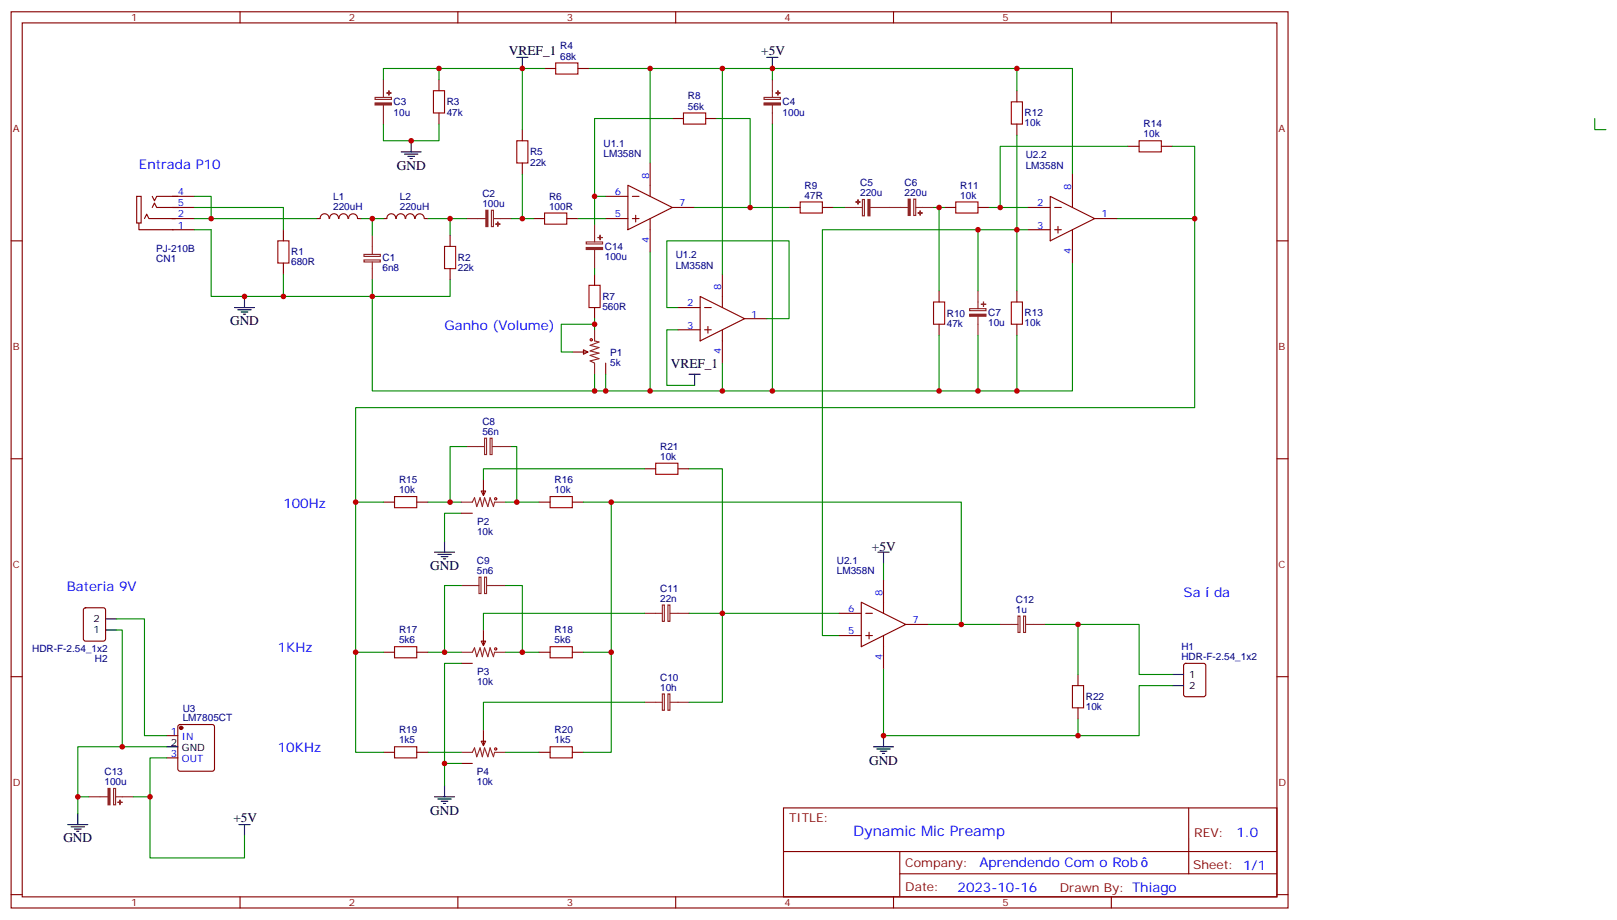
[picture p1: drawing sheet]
<svg xmlns="http://www.w3.org/2000/svg" width="513mm" height="292mm" viewBox="0 0 513 292" stroke-linecap="round" stroke-linejoin="round" font-family="sans-serif">
<g fill="none" stroke="#870000" stroke-width=".35">
<path d="M3.5 3.7h405.4v284.4h-405.4zM7.1 7.3h398.2v277.3h-398.2zM76.2 3.7v3.6M145.3 3.7v3.6M214.5 3.7v3.6M283.6 3.7v3.6M352.8 3.7v3.6M139.3 25.3v3.5M139.3 35.8v3.6M172.9 21.7h3.5M183.4 21.7h3.6M213.4 37.6h3.6"/>
<path d="M224 37.6h3.5M322.8 28.8v3.5M322.8 39.4v3.5M165.8 41.1v3.6M165.8 51.7v3.5M199.3 58.8l14.1 7-14.1 7.1zM206.4 51.7v10.6M340.4 55.2v10.6M358.1 46.4h3.5M368.7 46.4h3.5M3.5 76.4h3.6M43.4 62.3h1.4v8.5h-1.4z"/>
<path d="M44.1 70.8v2.1h10.9M45.9 69.4l.7-1.5 .7 1.5h8.4M48.3 62.3l.7 1.4 .7-1.4h6.7M48.3 65.8l.7-1.4 .7 1.4h7.1M54.7 69.4h7M54.7 62.3h7M54.7 65.8h7M54.7 72.9h7M90 72.9v3.5M100.5 69.4h1.1M101.6 69.3a1.41 1.41 0 0 1 1.4-1.5 1.41 1.41 0 0 1 1.5 1.5M104.6 69.3a1.41 1.41 0 0 1 1.4-1.5 1.41 1.41 0 0 1 1.4 1.5"/>
<path d="M107.6 69.3a1.41 1.41 0 0 1 1.4-1.5 1.41 1.41 0 0 1 1.4 1.5M110.7 69.3a1.41 1.41 0 0 1 1.4-1.5 1.41 1.41 0 0 1 1.4 1.5M113.6 69.4h1.1M121.7 69.4h1.1M122.8 69.3a1.41 1.41 0 0 1 1.4-1.5 1.41 1.41 0 0 1 1.4 1.5M125.8 69.3a1.41 1.41 0 0 1 1.4-1.5 1.41 1.41 0 0 1 1.4 1.5M128.8 69.3a1.41 1.41 0 0 1 1.4-1.5 1.41 1.41 0 0 1 1.4 1.5M131.8 69.3a1.41 1.41 0 0 1 1.4-1.5 1.41 1.41 0 0 1 1.4 1.5M134.8 69.4h1M142.9 74.6v3.6M169.3 69.4h3.6M179.9 69.4h3.5"/>
<path d="M192.3 69.4h7M192.3 62.3h7M200.7 69.4h2.1M200.7 62.3h2.1M201.8 68.3v2.1M206.4 69.4v10.5M213.4 65.8h7.1M250.5 65.8h3.5M261.1 65.8h3.5M299.9 65.8h3.5M310.4 65.8h3.6M326.3 65.8h7.1"/>
<path d="M326.3 72.9h7.1M333.4 62.3l14.1 7.1-14.1 7zM334.8 65.8h2.1M334.8 72.9h2.1M335.8 71.8v2.1M340.4 72.9v10.6M347.5 69.4h7M405.3 76.4h3.6M90 83.5v3.5M142.9 85.2v3.6M188.7 87v3.5M188.7 97.6v3.5"/>
<path d="M215.2 97.6h7M222.2 94.1l14.2 7-14.2 7.1zM223.7 97.6h2.1M229.3 87v10.6M298.1 92.3v3.5M322.8 92.3v3.5M181.7 111.7h4.9M185.2 111l1.4 .7-1.4 .7zM192.3 115.2v3.5M215.2 104.6h7M223.7 104.6h2.1M224.7 103.6v2.1"/>
<path d="M229.3 104.6v10.6M236.4 101.1h7M298.1 102.9v3.5M322.8 102.9v3.5M3.5 145.6h3.6M121.7 159.3h3.5M132.3 159.3h3.5M152.8 155.8h1.4l-.7 1.4zM153.5 152.3v4.9M171.1 159.3h3.5M181.7 159.3h3.5M204.6 148.7h3.5"/>
<path d="M215.2 148.7h3.5M405.3 145.6h3.6M146.4 162.8h3.5M26.7 193l.5-.2h5.6l.7 .5v9.4l-.4 .7h-5.9l-.7-.5v-9.4zM153.5 199.9v4.9M266.3 194.6h7.1M273.4 191.1l14.1 7-14.1 7.1zM274.8 194.6h2.1M280.5 184v10.6M287.5 198.1h7.1M3.5 214.7h3.6M121.7 206.9h3.5"/>
<path d="M132.3 206.9h3.5M146.4 210.5h3.5M152.8 203.4h1.4l-.7 1.4zM171.1 206.9h3.5M181.7 206.9h3.5M266.3 201.6h7.1M274.8 201.6h2.1M275.9 200.6v2.1M280.5 201.6v10.6M342.2 214v3.5M375.9 210.7l.5-.2h5.7l.6 .4 .1 9.4-.5 .7-5.9 .1-.6-.5-.1-9.4zM405.3 214.7h3.6"/>
<path d="M52.9 233.4h3.5M56.7 230.1l.4-.2h10.3l.5 .2 .2 .5v13.4l-.2 .5-.5 .2h-10.3l-.4-.2-.3-.5v-13.4zM121.7 238.7h3.5M132.3 238.7h3.5M152.8 235.2h1.4l-.7 1.4zM153.5 231.6v5M171.1 238.7h3.5M181.7 238.7h3.5M342.2 224.6v3.5M52.9 240.5h3.5M146.4 242.2h3.5M248.7 256.3h156.6v28.3h-156.6z"/>
<path d="M377.3 256.4v20.8M248.7 270.2h156.5M285.6 277.2h119.6M285.6 270.2v14.1M3.5 283.8h3.6M76.2 284.6v3.5M145.3 284.6v3.5M214.5 284.6v3.5M283.6 284.6v3.5M352.8 284.6v3.5M405.3 283.8h3.6"/>
</g>
<g fill="none" stroke="#8c2424" stroke-width=".35">
<path d="M119.1 30.9h5.1v.6h-5.1zM121.7 25.3v5.6M121.7 33.4v6M242.5 30.9h5.2v.6h-5.2zM245.2 25.3v5.6M245.2 33.4v6M118.2 74.6v6M148.2 69.4h6M156 66.7h.6v5.2h-.6zM156.6 69.4h5.7M186.1 76.8h5.2v.6h-5.2zM188.7 71.1v5.7"/>
<path d="M188.7 79.2v6M268.1 65.8h5.7M273.8 63.3h.6v5.2h-.6zM276.2 65.8h12M290.1 63.2h.6v5.2h-.6zM290.7 65.8h5.6M115.5 80.7h5.2v.7h-5.2zM115.5 82.5h5.2v.6h-5.2zM118.2 83.1v5.7M307.8 97.9h5.2v.7h-5.2zM310.4 92.3v5.6M188.7 104.6v3.6l1.4 .3-2.8 1.1 2.8 .7-2.8 1 2.8 .7-2.8 .7 2.8 1.1-2.8 .7 1.4 .7v3.5"/>
<path d="M310.4 100.4v6M153.8 139h.6v5.2h-.6zM155.6 139h.6v5.2h-.6zM146.4 159.3h3.5l.7-1.4 .7 2.8 1.1-2.8 .7 2.8 .7-2.8 1.1 2.8 .7-2.8 1 2.8 .4-1.4h3.5M148.2 141.7h5.6M156.3 141.7h6M146.4 185.8h5.6M152 183.1h.7v5.2h-.7zM153.8 183.1h.6v5.2h-.6zM154.5 185.8h6M204.6 194.6h5.7M210.3 191.9h.6v5.2h-.6z"/>
<path d="M212 191.9h.7v5.2h-.7zM212.7 194.6h6M317.5 198.1h5.6M323.1 195.5h.7v5.2h-.7zM324.9 195.5h.6v5.2h-.6zM325.6 198.1h6M146.4 206.9h3.5l.7-1.4 .7 2.9 1.1-2.9 .7 2.9 .7-2.9 1.1 2.9 .7-2.9 1 2.9 .4-1.5h3.5M146.4 238.7h3.5l.7-1.4 .7 2.8 1.1-2.8 .7 2.8 .7-2.8 1.1 2.8 .7-2.8 1 2.8 .4-1.4h3.5M204.6 222.8h5.7M210.3 220.2h.6v5.2h-.6zM212 220.2h.7v5.2h-.7zM212.7 222.8h6"/>
<path d="M28.2 252.8h6M36.1 250.2h.6v5.1h-.6zM36.7 252.8h5.6"/>
</g>
<g fill="none" stroke="#a10000" stroke-width=".35">
<path d="M176.4 20h7v3.5h-7zM137.6 28.8h3.5v7h-3.5zM217 35.8h7v3.6h-7zM321 32.3h3.6v7.1h-3.6zM164 44.7h3.6v7h-3.6zM361.6 44.7h7.1v3.5h-7.1zM88.2 76.4h3.5v7.1h-3.5zM141.1 78.2h3.5v7h-3.5zM172.9 67.6h7v3.5h-7zM254 64.1h7.1v3.5h-7.1zM303.4 64.1h7v3.5h-7zM187 90.5h3.5v7.1h-3.5z"/>
<path d="M296.3 95.8h3.6v7.1h-3.6zM321 95.8h3.6v7.1h-3.6zM125.2 157.6h7.1v3.5h-7.1zM174.6 157.6h7.1v3.5h-7.1zM208.1 147h7.1v3.5h-7.1zM125.2 205.2h7.1v3.5h-7.1zM174.6 205.2h7.1v3.5h-7.1zM340.4 217.5h3.6v7.1h-3.6zM125.2 236.9h7.1v3.6h-7.1zM174.6 236.9h7.1v3.6h-7.1z"/>
<circle cx="187.7" cy="107.8" r=".35"/>
<circle cx="157.3" cy="158.3" r=".35"/>
<circle cx="157.3" cy="205.9" r=".35"/>
<circle cx="157.3" cy="237.6" r=".35"/>
</g>
<g fill="none" stroke="#000" stroke-width=".35">
<path d="M164 18.2h3.6M165.8 18.2v3.5M243.4 18.2h3.5M245.2 18.2v3.5M127.4 48.2h6.3M128.4 48.9h4.2M129.5 49.6h2.1M130.2 50.3h.7M130.5 44.7v3.5M74.4 97.6h6.4M75.5 98.3h4.2M76.6 99h2.1"/>
<path d="M77.3 99.7h.7M77.6 94.1v3.5M218.7 118.7h3.5M220.5 118.7v3.6M137.9 175.2h6.4M139 175.9h4.2M140.1 176.6h2.1M140.8 177.3h.7M141.1 171.7v3.5M278.7 175.2h3.5M280.5 175.2v3.5M33.5 199.9h3.5"/>
<path d="M33.5 196.4h3.5M372.2 214h3.5M372.2 217.5h3.5M52.9 236.9h3.5M277.3 236.9h6.3M278.3 237.6h4.3M279.4 238.3h2.1M280.1 239h.7M280.5 233.4v3.5M24.7 258.1v3.5M137.9 252.8h6.4M139 253.5h4.2"/>
<path d="M140.1 254.2h2.1M140.8 254.9h.7M141.1 249.3v3.5M21.5 261.6h6.4M22.6 262.3h4.2M23.6 263h2.2M24.3 263.7h.7M75.8 261.6h3.6M77.6 261.6v3.5"/>
</g>
<g fill="none" stroke="#008700" stroke-width=".35">
<path d="M121.7 39.4v5.3h17.6v-5.3M139.3 21.7v3.6M165.8 21.7h-44.1v3.6M172.9 21.7h-7.1v19.4M187 21.7h19.4v30M206.4 21.7h38.8v3.6M213.4 37.6h-24.7v24.7h3.6M227.5 37.6h10.6v28.2h-17.6M229.3 21.7v65.3M245.2 39.4v84.6h-38.8M245.2 21.7h95.2v33.5M322.8 21.7v7.1"/>
<path d="M506.2 37.6v3.5h3.6M165.8 55.2v14.2M322.8 42.9v49.4M358.1 46.4h-40.6v19.4M372.2 46.4h7v23h-24.7M61.7 72.9h5.3v21.2h51.2v-5.3M61.7 65.8h28.3v7.1M61.7 62.3h5.3v7.1M61.7 69.4h38.8M114.7 69.4h7M118.2 69.4v5.2M135.8 69.4h12.4"/>
<path d="M142.9 69.4v5.2M162.3 69.4h7M183.4 69.4h8.9M188.7 62.3v8.8M206.4 79.9v44.1h-17.7v-5.3M238.1 65.8h12.4M264.6 65.8h3.5M296.3 65.8h3.6M298.1 65.8v26.5M310.4 72.9h-49.3v128.7h5.2M314 65.8h12.3M326.3 72.9h-15.9v19.4"/>
<path d="M379.2 69.4v59.9h-266.3v30M90 87v7.1M142.9 88.8v5.3h-24.7v29.9h70.5M188.7 85.2v1.8M215.2 97.6h-3.5v-21.2h38.8v24.7h-7.1M340.4 83.5v40.5h-95.2M188.7 102.9h-10.5v8.8h3.5M188.7 101.1v3.5M192.3 118.7v5.3M215.2 104.6h-3.5v17.7h8.8M229.3 115.2v8.8M298.1 106.4v17.6"/>
<path d="M310.4 106.4v17.6M322.8 106.4v17.6M121.7 159.3h-8.8v79.4h8.8M135.8 159.3h10.6M148.2 141.7h-5.3v17.6M160.5 159.3h10.6M162.3 141.7h1.7v17.6M185.2 159.3h8.8v79.4h-8.8M194 159.3h111.2v38.8h-10.6M204.6 148.7h-51.1v3.6M218.7 148.7h10.6v74.1h-10.6M146.4 162.8h-5.3v8.9"/>
<path d="M280.5 178.7v5.3M37 199.9h1.8v37h14.1M37 196.4h8.9v37h7M146.4 185.8h-5.3v21.1M160.5 185.8h5.3v21.1M204.6 194.6h-51.1v5.3M218.7 194.6h47.6M305.2 198.1h12.3M331.6 198.1h10.6v15.9M342.2 198.1h19.4v15.9h10.6M112.9 206.9h8.8M135.8 206.9h10.6"/>
<path d="M146.4 210.5h-5.3v38.8M160.5 206.9h10.6M185.2 206.9h8.8M280.5 212.2v21.2h61.7M372.2 217.5h-10.6v15.9h-19.4v-5.3M38.8 236.9h-14.1v21.2M135.8 238.7h10.6M160.5 238.7h10.6M204.6 222.8h-51.1v8.8M24.7 252.8h3.5M42.3 252.8h5.3M52.9 240.5h-5.3v31.7h30v-7.1"/>
<path d="M141.1 242.2h5.3"/>
</g>
<g fill="#8c2424" stroke="#8c2424" stroke-width=".35">
<path d="M154.2 66.7h.7v5.2h-.7z"/>
<path d="M158 70.4v1.4z"/>
<path d="M157.3 71.1h1.4z"/>
<path d="M119.1 32.7h5.1v.6h-5.1z"/>
<path d="M122.8 29.5h1.4z"/>
<path d="M123.4 28.8l.1 1.4z"/>
<path d="M242.5 32.7h5.2v.6h-5.2z"/>
<path d="M246.2 29.5h1.4z"/>
<path d="M246.9 28.8v1.4z"/>
<path d="M275.5 63.3h.7v5.2h-.7z"/>
<path d="M272.3 63.4l.1 1.4z"/>
<path d="M271.6 64.1h1.4z"/>
<path d="M288.3 63.2h.6v5.2h-.6z"/>
<path d="M292.1 66.9v1.4z"/>
<path d="M291.4 67.6h1.4z"/>
<path d="M307.8 99.7h5.2v.6h-5.2z"/>
<path d="M311.5 96.5l1.4 .1z"/>
<path d="M312.2 95.8v1.4z"/>
<path d="M34.3 250.2h.6v5.1h-.6z"/>
<path d="M38.1 253.9v1.4z"/>
<path d="M37.4 254.5l1.4 .1z"/>
<path d="M186.1 78.5h5.2v.7h-5.2z"/>
<path d="M189.8 75.4h1.4z"/>
<path d="M190.5 74.6v1.5z"/>
</g>
<circle cx="57.5" cy="230.9" r=".53" fill="#870000" stroke="#870000" stroke-width=".35"/>
<g fill="#c00">
<circle cx="118.2" cy="69.4" r=".88"/>
<circle cx="142.9" cy="69.4" r=".88"/>
<circle cx="118.2" cy="94.1" r=".88"/>
<circle cx="188.7" cy="62.3" r=".88"/>
<circle cx="165.8" cy="69.4" r=".88"/>
<circle cx="165.8" cy="21.7" r=".88"/>
<circle cx="139.3" cy="21.7" r=".88"/>
<circle cx="130.5" cy="44.7" r=".88"/>
<circle cx="206.4" cy="124" r=".88"/>
<circle cx="206.4" cy="21.7" r=".88"/>
<circle cx="245.2" cy="21.7" r=".88"/>
<circle cx="245.2" cy="124" r=".88"/>
<circle cx="238.1" cy="65.8" r=".88"/>
<circle cx="322.8" cy="72.9" r=".88"/>
<circle cx="322.8" cy="21.7" r=".88"/>
<circle cx="322.8" cy="124" r=".88"/>
<circle cx="317.5" cy="65.8" r=".88"/>
<circle cx="194" cy="206.9" r=".88"/>
<circle cx="112.9" cy="206.9" r=".88"/>
<circle cx="194" cy="159.3" r=".88"/>
<circle cx="229.3" cy="194.6" r=".88"/>
<circle cx="379.2" cy="69.4" r=".88"/>
<circle cx="298.1" cy="65.8" r=".88"/>
<circle cx="298.1" cy="124" r=".88"/>
<circle cx="305.2" cy="198.1" r=".88"/>
<circle cx="342.2" cy="198.1" r=".88"/>
<circle cx="310.4" cy="124" r=".88"/>
<circle cx="38.8" cy="236.9" r=".88"/>
<circle cx="47.6" cy="252.8" r=".88"/>
<circle cx="24.7" cy="252.8" r=".88"/>
<circle cx="310.4" cy="72.9" r=".88"/>
<circle cx="192.3" cy="124" r=".88"/>
<circle cx="77.6" cy="94.1" r=".88"/>
<circle cx="90" cy="94.1" r=".88"/>
<circle cx="67" cy="69.4" r=".88"/>
<circle cx="229.3" cy="124" r=".88"/>
<circle cx="229.3" cy="21.7" r=".88"/>
<circle cx="188.7" cy="102.9" r=".88"/>
<circle cx="188.7" cy="124" r=".88"/>
<circle cx="164" cy="159.3" r=".88"/>
<circle cx="142.9" cy="159.3" r=".88"/>
<circle cx="165.8" cy="206.9" r=".88"/>
<circle cx="141.1" cy="206.9" r=".88"/>
<circle cx="141.1" cy="242.2" r=".88"/>
<circle cx="112.9" cy="159.3" r=".88"/>
<circle cx="280.5" cy="233.4" r=".88"/>
<circle cx="342.2" cy="233.4" r=".88"/>
</g>
<text font-size="4.6" fill="#00f" x="270.8" y="265.4">Dynamic Mic Preamp</text>
<g font-size="4.2">
<text x="161.6" y="17.5">VREF_1</text>
<text x="241.7" y="17.5">+5V</text>
<text x="125.9" y="53.8">GND</text>
<text x="73" y="103.2">GND</text>
<text x="213" y="116.7">VREF_1</text>
<text x="276.8" y="174.8">+5V</text>
<text x="136.5" y="180.8">GND</text>
<text x="275.9" y="242.6">GND</text>
<text x="74.1" y="260.9">+5V</text>
<text x="136.5" y="258.4">GND</text>
<text x="20.1" y="267.3">GND</text>
</g>
<g font-size="4.2" fill="#00f">
<text x="44.1" y="53.5">Entrada P10</text>
<text x="141.1" y="104.6">Ganho (Volume)</text>
<text x="90" y="161.1">100Hz</text>
<text x="21.2" y="187.5">Bateria 9V</text>
<text x="375.7" y="189.3">Sa</text>
<text x="385.4" y="189.3">da</text>
<text x="88.2" y="206.9">1KHz</text>
<text x="88.2" y="238.7">10KHz</text>
<text x="392.5" y="265.6">1.0</text>
<text x="310.9" y="275.2">Aprendendo Com o Rob</text>
<text x="304" y="283">2023-10-16</text>
</g>
<g font-size="3.9" fill="#800">
<text x="250.5" y="260.9">TITLE:</text>
<text x="379.1" y="265.6">REV:</text>
<text x="287.4" y="275.1">Company:</text>
<text x="378.7" y="275.7">Sheet: 1/1</text>
<text x="287.4" y="282.8">Date:</text>
<text x="336.4" y="282.9">Drawn By: Thiago</text>
</g>
<g font-size="3.2" fill="#800">
<text x="41.6" y="6.7">1</text>
<text x="110.8" y="6.7">2</text>
<text x="179.9" y="6.7">3</text>
<text x="249.1" y="6.7">4</text>
<text x="318.2" y="6.7">5</text>
<text x="4.1" y="41.8">A</text>
<text x="405.9" y="41.8">A</text>
<text x="4.1" y="111">B</text>
<text x="405.9" y="111">B</text>
<text x="4.1" y="180.1">C</text>
<text x="405.9" y="180.1">C</text>
<text x="4.1" y="249.3">D</text>
<text x="405.9" y="249.3">D</text>
<text x="41.6" y="287.5">1</text>
<text x="110.8" y="287.5">2</text>
<text x="179.9" y="287.5">3</text>
<text x="249.1" y="287.5">4</text>
<text x="318.2" y="287.5">5</text>
</g>
<g font-size="3.2" fill="#000080">
<text x="177.8" y="15.7">R4</text>
<text x="177.8" y="18.9">68k</text>
<text x="125" y="33.4">C3</text>
<text x="141.8" y="33.4">R3</text>
<text x="218.4" y="34.8">56k</text>
<text x="218.4" y="31.6">R8</text>
<text x="248.4" y="33.4">C4</text>
<text x="125" y="36.7">10u</text>
<text x="141.8" y="36.7">47k</text>
<text x="248.4" y="36.7">100u</text>
<text x="325.3" y="40.1">10k</text>
<text x="325.3" y="36.9">R12</text>
<text x="363" y="40.4">R14</text>
<text x="191.6" y="46.8">U1.1</text>
<text x="363" y="43.6">10k</text>
<text x="168.3" y="52.5">22k</text>
<text x="168.3" y="49.3">R5</text>
<text x="191.6" y="50">LM358N</text>
<text x="325.6" y="53.5">LM358N</text>
<text x="325.6" y="50.3">U2.2</text>
<text x="255.4" y="59.8">R9</text>
<text x="273.1" y="59.1">C5</text>
<text x="287.2" y="58.9">C6</text>
<text x="304.8" y="59.8">R11</text>
<text x="105.8" y="63.6">L1</text>
<text x="126.9" y="63.6">L2</text>
<text x="153.1" y="65.7">100u</text>
<text x="153.1" y="62.4">C2</text>
<text x="174.3" y="63.3">R6</text>
<text x="255.4" y="63">47R</text>
<text x="273.1" y="62.2">220u</text>
<text x="287.2" y="62.1">220u</text>
<text x="304.8" y="63">10k</text>
<text x="105.8" y="66.8">220uH</text>
<text x="126.9" y="66.8">220uH</text>
<text x="174.3" y="66.5">100R</text>
<text x="49.6" y="80">PJ-210B</text>
<text x="49.6" y="83.2">CN1</text>
<text x="92.4" y="81">R1</text>
<text x="121.4" y="82.8">C1</text>
<text x="145.3" y="82.8">R2</text>
<text x="192" y="82.5">100u</text>
<text x="192" y="79.3">C14</text>
<text x="214.5" y="82">U1.2</text>
<text x="92.4" y="84.2">680R</text>
<text x="121.4" y="86.1">6n8</text>
<text x="145.3" y="86.1">22k</text>
<text x="214.5" y="85.2">LM358N</text>
<text x="191.2" y="95.2">R7</text>
<text x="191.2" y="98.4">560R</text>
<text x="300.6" y="100.5">R10</text>
<text x="313.7" y="100.4">C7</text>
<text x="325.3" y="100.4">R13</text>
<text x="300.6" y="103.7">47k</text>
<text x="313.7" y="103.6">10u</text>
<text x="325.3" y="103.6">10k</text>
<text x="193.7" y="112.8">P1</text>
<text x="193.7" y="116">5k</text>
<text x="153.1" y="138">56n</text>
<text x="153.1" y="134.8">C8</text>
<text x="209.6" y="142.7">R21</text>
<text x="209.6" y="145.9">10k</text>
<text x="126.7" y="153.3">R15</text>
<text x="176" y="153.3">R16</text>
<text x="126.7" y="156.5">10k</text>
<text x="176" y="156.5">10k</text>
<text x="151.4" y="166.6">P2</text>
<text x="151.4" y="169.8">10k</text>
<text x="151.4" y="178.9">C9</text>
<text x="265.6" y="179.1">U2.1</text>
<text x="151.4" y="182.1">5n6</text>
<text x="265.6" y="182.2">LM358N</text>
<text x="209.6" y="190.9">22n</text>
<text x="209.6" y="187.7">C11</text>
<text x="322.4" y="191.2">C12</text>
<text x="322.4" y="194.4">1u</text>
<text x="126.7" y="200.9">R17</text>
<text x="176" y="200.9">R18</text>
<text x="10.2" y="206.9">HDR-F-2.54_1x2</text>
<text x="126.7" y="204.1">5k6</text>
<text x="176" y="204.1">5k6</text>
<text x="375" y="209.4">HDR-F-2.54_1x2</text>
<text x="375" y="206.2">H1</text>
<text x="30.2" y="210.1">H2</text>
<text x="151.4" y="214.2">P3</text>
<text x="209.6" y="215.9">C10</text>
<text x="151.4" y="217.4">10k</text>
<text x="209.6" y="219.1">10h</text>
<text x="58" y="225.8">U3</text>
<text x="344.7" y="225.3">10k</text>
<text x="344.7" y="222.1">R22</text>
<text x="58" y="228.7">LM7805CT</text>
<text x="126.7" y="232.7">R19</text>
<text x="176" y="232.7">R20</text>
<text x="126.7" y="235.9">1k5</text>
<text x="176" y="235.9">1k5</text>
<text x="33.2" y="245.9">C13</text>
<text x="151.4" y="245.9">P4</text>
<text x="33.2" y="249.1">100u</text>
<text x="151.4" y="249.2">10k</text>
</g>
<g font-size="3.2" fill="#00f">
<text x="206" y="56.7" transform="rotate(-90 206 56.7)">8</text>
<text x="56.4" y="65.5">5</text>
<text x="56.4" y="61.9">4</text>
<text x="195.2" y="61.9">6</text>
<text x="215.5" y="65.5">7</text>
<text x="329.2" y="65.5">2</text>
<text x="340.1" y="60.2" transform="rotate(-90 340.1 60.2)">8</text>
<text x="56.4" y="69">2</text>
<text x="195.2" y="69">5</text>
<text x="349.6" y="69">1</text>
<text x="56.4" y="72.5">1</text>
<text x="206" y="77" transform="rotate(-90 206 77)">4</text>
<text x="329.2" y="72.5">3</text>
<text x="340.1" y="80.5" transform="rotate(-90 340.1 80.5)">4</text>
<text x="229" y="91.9" transform="rotate(-90 229 91.9)">8</text>
<text x="218.1" y="97.2">2</text>
<text x="238.5" y="100.8">1</text>
<text x="218.1" y="104.3">3</text>
<text x="229" y="112.3" transform="rotate(-90 229 112.3)">4</text>
<text x="280.1" y="188.9" transform="rotate(-90 280.1 188.9)">8</text>
<text x="269.3" y="194.2">6</text>
<text x="289.6" y="197.8">7</text>
<text x="269.3" y="201.3">5</text>
<text x="280.1" y="209.3" transform="rotate(-90 280.1 209.3)">4</text>
<text x="54.3" y="233">1</text>
<text x="57.7" y="234.8">IN</text>
<text x="54.3" y="240.1">3</text>
<text x="57.7" y="241.9">OUT</text>
</g>
<g font-size="3.2">
<text x="29.7" y="197.4">2</text>
<text x="29.7" y="200.9">1</text>
<text x="377.5" y="215.1">1</text>
<text x="377.5" y="218.6">2</text>
<text x="54.3" y="236.6">2</text>
<text x="57.7" y="238.3">GND</text>
</g>
</svg>
